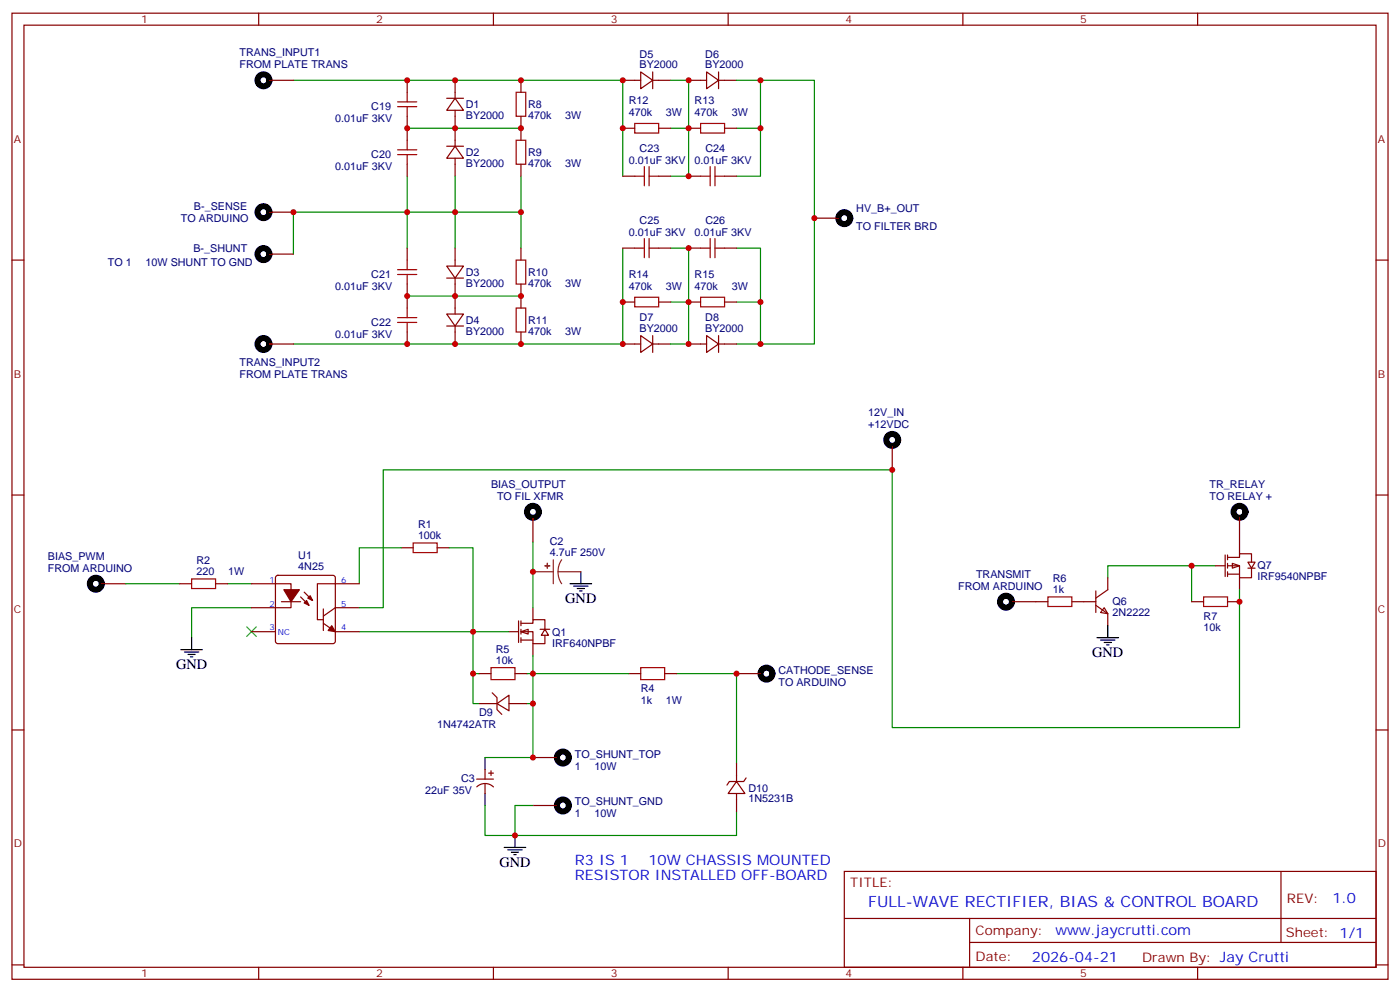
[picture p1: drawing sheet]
<svg xmlns="http://www.w3.org/2000/svg" width="412mm" height="292mm" viewBox="0 0 412 292" stroke-linecap="round" stroke-linejoin="round" font-family="sans-serif">
<g fill="none" stroke="#870000" stroke-width=".35">
<path d="M3.5 3.9h405.4v284.3h-405.4zM7.1 7.4h398.2v277.3h-398.2zM76.2 3.9v3.5M145.3 3.9v3.5M214.5 3.9v3.5M283.6 3.9v3.5M352.8 3.9v3.5M79.4 23.6h7M131.6 28.9h4.9M134.1 28.9l2.4 3.6h-4.9zM134.1 23.6v5.3M134.1 32.5v10.5"/>
<path d="M183.4 23.6h5.3M188.7 21.2l3.6 2.4-3.6 2.5zM192.3 23.6h5.3M192.3 21.2v4.9M202.8 23.6h5.3M208.1 21.2l3.6 2.4-3.6 2.5zM211.7 23.6h5.3M211.7 21.2v4.9M131.6 43h4.9M134.1 43l2.4 3.6h-4.9zM134.1 46.6v5.3M3.5 76.6h3.6"/>
<path d="M79.4 62.4h7M131.6 78.3h4.9l-2.4 3.5zM134.1 73v5.3M239.9 64.2h7M405.3 76.6h3.6M131.6 92.4h4.9l-2.4 3.6zM131.6 96h4.9M131.6 81.8h4.9M134.1 81.8v10.6M134.1 96v5.2M188.7 98.8l3.6 2.4-3.6 2.5zM192.3 98.8v4.9"/>
<path d="M208.1 98.8l3.6 2.4-3.6 2.5zM211.7 98.8v4.9M79.4 101.2h7M183.4 101.2h5.3M192.3 101.2h5.3M202.8 101.2h5.3M211.7 101.2h5.3M3.5 145.7h3.6M405.3 145.7h3.6M3.5 214.8h3.6M405.3 214.8h3.6M248.7 256.5h156.6v28.2h-156.6z"/>
<path d="M377.3 256.5v20.9M248.7 270.3h156.5M285.6 277.4h119.6M285.6 270.3v14.1M3.5 284h3.6M76.2 284.7v3.5M145.3 284.7v3.5M214.5 284.7v3.5M283.6 284.7v3.5M352.8 284.7v3.5M405.3 284h3.6"/>
</g>
<g fill="none" stroke="#008700" stroke-width=".35">
<path d="M86.4 23.6h97v28.3M119.9 37.7h33.6M197.6 23.6h5.2v14.1M197.6 37.7h5.2M202.8 37.7v14.2h-5.2M217 23.6h7M217 37.7h7M119.9 51.9v21.1M134.1 51.9v21.1M153.5 51.9v21.1M217 51.9h7v-28.3h15.9v77.6h-22.9M153.5 62.4h-67.1v12.4"/>
<path d="M183.4 73v28.2h-97M197.6 73h5.2v15.9M217 73h7v28.2M119.9 87.1h33.6M197.6 88.9h5.2M202.8 88.9v12.3h-5.2M217 88.9h7"/>
</g>
<g fill="none" stroke="#000" stroke-width="1.8">
<circle cx="77.6" cy="23.6" r="1.76"/>
<circle cx="77.6" cy="62.4" r="1.76"/>
<circle cx="248.7" cy="64.2" r="1.76"/>
<circle cx="77.6" cy="101.2" r="1.76"/>
</g>
<path d="M167.9 171.8h6.4M169 172.5h4.2M170 173.2h2.2M170.7 173.9h.7M171.1 168.3v3.5" fill="none" stroke="#000" stroke-width=".35"/>
<path d="M157 168.3h6M163 164.7v7.1M164.4 168.3l.2 1.8 .9 1.7M164.4 168.3h6.7M165.5 164.7l-.9 1.7-.2 1.9" fill="none" stroke="#8c2424" stroke-width=".35"/>
<g fill="#8c2424" stroke="#8c2424" stroke-width=".35">
<path d="M161.2 165.8l.1 1.4z"/>
<path d="M160.5 166.5h1.4z"/>
</g>
<path d="M153.5 185.9l2.1-.7v1.4z" fill="#fff" stroke="#870000" stroke-width=".35"/>
<g fill="none" stroke="#870000" stroke-width=".35">
<path d="M262.8 131.2v7.1M157 152.4v7.1M30 171.8h7M52.9 171.8h3.5M63.5 171.8h3.5M74.1 171.8h11.6v7.1h-11.6M81.4 169.5l.4-.2h16.3l.5 .2 .2 .5v18.7l-.3 .5-.4 .2h-16.3l-.5-.2-.2-.5v-18.7zM82.9 177.1h5.6M88.5 175.7l2.5 2.5M89.6 174.3l2.5 2.4M95.2 179.2v6.4M105.8 171.8h-12.3v10.6h1.7"/>
<path d="M105.8 178.9h-7l-3.6 2.4M118.2 161.2h3.5M128.8 161.2h3.5M157 178.9v3.5M74.1 185.9h7M95.2 183.4l3.6 2.5h7M141.1 198.3h3.5M149.9 185.9h2.9M151.7 198.3h3.5M152.8 182.7v6.4M153.5 183.4h3.5v-1h3.5v2.8M153.5 185.9h3.5v3.5h3.5v-2.4"/>
<path d="M153.5 188.4h3.5M153.5 182.7v1.4M153.5 185.2v1.4M153.5 187.7v1.4M157 189.4v3.6M159.1 185.2h2.8M160.5 185.2l1.1 1.8h-2.1zM185.2 198.3h3.5M195.8 198.3h3.5M217 198.3h7M141.1 207.1h5.3M145 203.9l1.4 1.4v3.5l1.4 1.5"/>
<path d="M146.4 207.1l3.5-2.5v4.6zM149.9 207.1h5.3M140.4 229.3h4.9M140.4 231.6a3.5 3.5 0 0 1 5 0M142.9 226.5v2.8M142.9 230.7v2.8M143.9 227.5h1.4M144.6 226.8v1.4M157 237.1h7M157 223h7M217 230l2.4 3.5h-4.9zM217 224.7v5.3"/>
<path d="M217 233.5v5.3M219.8 229l-.7 1h-4.3l-.7 1.1"/>
</g>
<g fill="none" stroke="#000" stroke-width="1.8">
<circle cx="262.8" cy="129.5" r="1.76"/>
<circle cx="157" cy="150.6" r="1.76"/>
<circle cx="28.2" cy="171.8" r="1.76"/>
<circle cx="225.8" cy="198.3" r="1.76"/>
<circle cx="165.8" cy="223" r="1.76"/>
<circle cx="165.8" cy="237.1" r="1.76"/>
</g>
<path d="M53.3 191.2h6.3M54.3 191.9h4.3M55.4 192.6h2.1M56.1 193.3h.7M56.4 187.7v3.5M142.9 223v3.5M142.9 233.5v3.6M148.5 249.4h6.4M149.6 250.1h4.2M150.6 250.8h2.2M151.3 251.5h.7M151.7 245.9v3.5" fill="none" stroke="#000" stroke-width=".35"/>
<g fill="none" stroke="#008700" stroke-width=".35">
<path d="M157 159.5v19.4M37 171.8h15.9M67 171.8h7.1M74.1 178.9h-17.7v8.8M118.2 161.2h-12.4v10.6M132.3 161.2h7v45.9h1.8M351 166.5v10.6M358.1 166.5h-31.8v3.5M105.8 185.9h44.1M139.3 198.3h1.8M157 193v5.3h-1.8M185.2 198.3h-28.2v24.7h-14.1"/>
<path d="M199.3 198.3h17.7v26.4M155.2 207.1h1.8M142.9 237.1v8.8h74.1v-7.1M157 237.1h-5.3v8.8"/>
</g>
<path d="M121.7 159.8h7.1v2.8h-7.1zM56.4 170.4h7.1v2.8h-7.1zM144.6 196.5h7.1v3.5h-7.1zM188.7 196.5h7.1v3.5h-7.1z" fill="none" stroke="#a10000" stroke-width=".35"/>
<path d="M72.7 184.5l2.8 2.8M75.5 184.5l-2.8 2.8" fill="none" stroke="#3c3" stroke-width=".35"/>
<g fill="#870000" stroke="#870000" stroke-width=".35">
<path d="M97.7 184.1l1.1 1.8-2.1-.3z"/>
<path d="M89.6 177.4l.7-.7 .7 1.5z"/>
<path d="M90.7 176l.7-.7 .7 1.4z"/>
<path d="M83.6 173.6h4.6l-2.5 3.5z"/>
</g>
<path d="M363 165.8l2.1 .7-2.1 .7z" fill="#fff" stroke="#870000" stroke-width=".35"/>
<g fill="none" stroke="#870000" stroke-width=".35">
<path d="M119.9 23.6v3.6M119.9 34.2v7.1M153.5 23.6v3.6M153.5 34.2v7.1M183.4 37.7h3.6M194 37.7h3.6M202.8 37.7h3.6M213.4 37.7h3.6M119.9 48.3v3.6M153.5 48.3v3.6M183.4 51.9h3.6M194 51.9h3.6"/>
<path d="M202.8 51.9h3.6M213.4 51.9h3.6M79.4 74.8h7M119.9 73v3.6M153.5 73v3.6M183.4 73h3.6M194 73h3.6M202.8 73h3.6M213.4 73h3.6M119.9 83.6v7.1M119.9 97.7v3.5M153.5 83.6v7.1"/>
<path d="M153.5 97.7v3.5M183.4 88.9h3.6M194 88.9h3.6M202.8 88.9h3.6M213.4 88.9h3.6M365.1 152.4v10.6M298.1 177.1h10.6M315.7 177.1h7.1M322.8 178.2l3.5 2.4v3.5M322.8 173.9v6.4M325.3 178.9l1 1.7-2.1-.3zM326.3 170v3.6l-3.5 2.4"/>
<path d="M351 177.1h3.5M358.1 166.5h2.8M360.9 163.3v6.4M361.6 164h3.5v-1h3.6v2.5M361.6 166.5h3.5v3.5M361.6 169h3.5M361.6 163.3v1.4M361.6 165.8v1.4M361.6 168.3v1.4M361.6 177.1h3.5M365.1 170v3.6M367.6 165.5h2.1l-1 1.7z"/>
<path d="M367.6 167.2h2.1M368.7 167.2v2.8h-3.6"/>
</g>
<g fill="none" stroke="#000" stroke-width="1.8">
<circle cx="77.6" cy="74.8" r="1.76"/>
<circle cx="365.1" cy="150.6" r="1.76"/>
<circle cx="296.3" cy="177.1" r="1.76"/>
</g>
<g fill="none" stroke="#a10000" stroke-width=".35">
<path d="M117.1 31.4h5.7M117.1 30h5.7M119.9 27.2v2.8M119.9 31.4v2.8M152 27.2h2.9v7h-2.9zM187 36.3h7v2.9h-7zM206.4 36.3h7v2.9h-7zM117.1 45.5h5.7M117.1 44.1h5.7M119.9 41.3v2.8M119.9 45.5v2.8M152 41.3h2.9v7h-2.9z"/>
<path d="M187 51.9h2.8M189.8 49v5.7M191.2 51.9h2.8M191.2 49v5.7M206.4 51.9h2.8M209.2 49v5.7M210.6 51.9h2.8M210.6 49v5.7M117.1 79.4h5.7M119.9 76.6v2.8M152 76.6h2.9v7h-2.9zM187 73h2.8"/>
<path d="M189.8 70.2v5.6M191.2 70.2v5.6M191.2 73h2.8M206.4 73h2.8M209.2 70.2v5.6M210.6 70.2v5.6M210.6 73h2.8M117.1 80.8h5.7M117.1 94.9h5.7M117.1 93.5h5.7M119.9 80.8v2.8M119.9 90.7v2.8"/>
<path d="M119.9 94.9v2.8M152 90.7h2.9v7h-2.9zM187 87.5h7v2.8h-7zM206.4 87.5h7v2.8h-7zM308.7 175.7h7v2.8h-7zM354.5 175.7h7.1v2.8h-7.1z"/>
</g>
<path d="M365.1 173.6v40.5h-102.3v-75.8h-149.9v40.6h-7.1" fill="none" stroke="#008700" stroke-width=".35"/>
<path d="M323.1 187.7h6.4M324.2 188.4h4.2M325.3 189.1h2.1M326 189.8h.7M326.3 184.1v3.6" fill="none" stroke="#000" stroke-width=".35"/>
<g fill="#c00">
<circle cx="119.9" cy="62.4" r=".88"/>
<circle cx="153.5" cy="62.4" r=".88"/>
<circle cx="183.4" cy="23.6" r=".88"/>
<circle cx="224" cy="23.6" r=".88"/>
<circle cx="224" cy="37.7" r=".88"/>
<circle cx="183.4" cy="101.2" r=".88"/>
<circle cx="224" cy="101.2" r=".88"/>
<circle cx="224" cy="88.9" r=".88"/>
<circle cx="134.1" cy="23.6" r=".88"/>
<circle cx="134.1" cy="101.2" r=".88"/>
<circle cx="134.1" cy="62.4" r=".88"/>
<circle cx="134.1" cy="37.7" r=".88"/>
<circle cx="134.1" cy="87.1" r=".88"/>
<circle cx="202.8" cy="23.6" r=".88"/>
<circle cx="202.8" cy="88.9" r=".88"/>
<circle cx="202.8" cy="101.2" r=".88"/>
<circle cx="157" cy="168.3" r=".88"/>
<circle cx="217" cy="198.3" r=".88"/>
<circle cx="157" cy="223" r=".88"/>
<circle cx="151.7" cy="245.9" r=".88"/>
<circle cx="157" cy="207.1" r=".88"/>
<circle cx="139.3" cy="198.3" r=".88"/>
<circle cx="157" cy="198.3" r=".88"/>
<circle cx="139.3" cy="185.9" r=".88"/>
<circle cx="351" cy="166.5" r=".88"/>
<circle cx="365.1" cy="177.1" r=".88"/>
<circle cx="239.9" cy="64.2" r=".88"/>
<circle cx="262.8" cy="138.3" r=".88"/>
<circle cx="86.4" cy="62.4" r=".88"/>
<circle cx="202.8" cy="37.7" r=".88"/>
<circle cx="183.4" cy="88.9" r=".88"/>
<circle cx="183.4" cy="37.7" r=".88"/>
<circle cx="153.5" cy="23.6" r=".88"/>
<circle cx="153.5" cy="37.7" r=".88"/>
<circle cx="153.5" cy="87.1" r=".88"/>
<circle cx="153.5" cy="101.2" r=".88"/>
<circle cx="202.8" cy="51.9" r=".88"/>
<circle cx="202.8" cy="73" r=".88"/>
<circle cx="119.9" cy="23.6" r=".88"/>
<circle cx="119.9" cy="37.7" r=".88"/>
<circle cx="119.9" cy="101.2" r=".88"/>
<circle cx="119.9" cy="87.1" r=".88"/>
</g>
<text font-size="4.6" fill="#00f" x="255.8" y="267.1">FULL-WAVE RECTIFIER, BIAS &amp; CONTROL BOARD</text>
<g font-size="4.2">
<text x="166.5" y="177.4">GND</text>
<text x="51.9" y="196.8">GND</text>
<text x="321.7" y="193.3">GND</text>
<text x="147.1" y="255.1">GND</text>
</g>
<g font-size="4.2" fill="#00f">
<text x="169.3" y="254.7">R3 IS 1</text>
<text x="191" y="254.7">10W CHASSIS MOUNTED</text>
<text x="169.3" y="258.9">RESISTOR INSTALLED OFF-BOARD</text>
<text x="392.5" y="265.7">1.0</text>
<text x="310.9" y="275.3">www.jaycrutti.com</text>
<text x="304" y="283.1">2026-04-21</text>
</g>
<g font-size="3.9" fill="#800">
<text x="250.5" y="261.1">TITLE:</text>
<text x="379.1" y="265.7">REV:</text>
<text x="287.4" y="275.3">Company:</text>
<text x="378.7" y="275.9">Sheet: 1/1</text>
<text x="287.4" y="282.9">Date:</text>
<text x="336.4" y="283">Drawn By: Jay Crutti</text>
</g>
<g font-size="3.2" fill="#800">
<text x="41.6" y="6.9">1</text>
<text x="110.8" y="6.9">2</text>
<text x="179.9" y="6.9">3</text>
<text x="249.1" y="6.9">4</text>
<text x="318.2" y="6.9">5</text>
<text x="4.1" y="42">A</text>
<text x="405.9" y="42">A</text>
<text x="4.1" y="111.1">B</text>
<text x="405.9" y="111.1">B</text>
<text x="4.1" y="180.3">C</text>
<text x="405.9" y="180.3">C</text>
<text x="4.1" y="249.4">D</text>
<text x="405.9" y="249.4">D</text>
<text x="41.6" y="287.7">1</text>
<text x="110.8" y="287.7">2</text>
<text x="179.9" y="287.7">3</text>
<text x="249.1" y="287.7">4</text>
<text x="318.2" y="287.7">5</text>
</g>
<g font-size="3.2" fill="#000080">
<text x="70.6" y="16.6">TRANS_INPUT1</text>
<text x="188.4" y="16.9">D5</text>
<text x="207.7" y="16.9">D6</text>
<text x="70.6" y="20.1">FROM PLATE TRANS</text>
<text x="188.4" y="20.1">BY2000</text>
<text x="207.7" y="20.1">BY2000</text>
<text x="98.8" y="36">0.01uF 3KV</text>
<text x="109.4" y="32.5">C19</text>
<text x="137.2" y="34.9">BY2000</text>
<text x="137.2" y="31.8">D1</text>
<text x="155.6" y="35">470k</text>
<text x="155.6" y="31.8">R8</text>
<text x="166.5" y="35">3W</text>
<text x="185.2" y="34.2">470k</text>
<text x="185.2" y="30.7">R12</text>
<text x="196.1" y="34.2">3W</text>
<text x="204.6" y="34.2">470k</text>
<text x="204.6" y="30.7">R13</text>
<text x="215.6" y="34.2">3W</text>
<text x="109.4" y="46.6">C20</text>
<text x="137.2" y="45.9">D2</text>
<text x="155.6" y="45.9">R9</text>
<text x="188.4" y="44.8">C23</text>
<text x="207.8" y="44.8">C24</text>
<text x="98.8" y="50.1">0.01uF 3KV</text>
<text x="137.2" y="49">BY2000</text>
<text x="155.6" y="49.1">470k</text>
<text x="166.5" y="49.1">3W</text>
<text x="185.2" y="48.3">0.01uF 3KV</text>
<text x="204.6" y="48.3">0.01uF 3KV</text>
<text x="53.3" y="65.4">TO ARDUINO</text>
<text x="57.1" y="61.7">B-_SENSE</text>
<text x="188.4" y="66">C25</text>
<text x="207.8" y="66">C26</text>
<text x="252.2" y="62.4">HV_B+_OUT</text>
<text x="185.2" y="69.5">0.01uF 3KV</text>
<text x="204.6" y="69.5">0.01uF 3KV</text>
<text x="252.2" y="67.7">TO FILTER BRD</text>
<text x="57" y="74.1">B-_SHUNT</text>
<text x="31.7" y="78.3">TO 1</text>
<text x="42.9" y="78.3">10W SHUNT TO GND</text>
<text x="109.4" y="81.8">C21</text>
<text x="137.2" y="81.2">D3</text>
<text x="155.6" y="81.2">R10</text>
<text x="185.2" y="81.8">R14</text>
<text x="204.6" y="81.8">R15</text>
<text x="98.8" y="85.4">0.01uF 3KV</text>
<text x="137.2" y="84.4">BY2000</text>
<text x="155.6" y="84.4">470k</text>
<text x="166.5" y="84.4">3W</text>
<text x="185.2" y="85.4">470k</text>
<text x="196.1" y="85.4">3W</text>
<text x="204.6" y="85.4">470k</text>
<text x="215.6" y="85.4">3W</text>
<text x="109.4" y="96">C22</text>
<text x="137.2" y="95.3">D4</text>
<text x="155.6" y="95.3">R11</text>
<text x="188.4" y="94.5">D7</text>
<text x="207.7" y="94.5">D8</text>
<text x="98.8" y="99.5">0.01uF 3KV</text>
<text x="137.2" y="98.5">BY2000</text>
<text x="155.6" y="98.5">470k</text>
<text x="166.5" y="98.5">3W</text>
<text x="188.4" y="97.7">BY2000</text>
<text x="207.7" y="97.7">BY2000</text>
<text x="70.5" y="107.6">TRANS_INPUT2</text>
<text x="70.5" y="111.1">FROM PLATE TRANS</text>
<text x="255.8" y="125.9">+12VDC</text>
<text x="255.8" y="122.4">12V_IN</text>
<text x="144.6" y="143.6">BIAS_OUTPUT</text>
<text x="356.3" y="143.6">TR_RELAY</text>
<text x="146.4" y="147.1">TO FIL XFMR</text>
<text x="356.3" y="147.1">TO RELAY +</text>
<text x="123.1" y="155.5">R1</text>
<text x="123.1" y="158.7">100k</text>
<text x="161.9" y="160.5">C2</text>
<text x="14.1" y="164.7">BIAS_PWM</text>
<text x="57.9" y="166.1">R2</text>
<text x="87.9" y="167.9">4N25</text>
<text x="87.9" y="164.6">U1</text>
<text x="161.9" y="163.7">4.7uF 250V</text>
<text x="370.4" y="167.6">Q7</text>
<text x="14.1" y="168.3">FROM ARDUINO</text>
<text x="57.9" y="169.3">220</text>
<text x="67.2" y="169.3">1W</text>
<text x="282.2" y="173.6">FROM ARDUINO</text>
<text x="287.5" y="170">TRANSMIT</text>
<text x="310.1" y="171.4">R6</text>
<text x="370.4" y="170.7">IRF9540NPBF</text>
<text x="310.1" y="174.6">1k</text>
<text x="327.7" y="178.2">Q6</text>
<text x="327.7" y="181.3">2N2222</text>
<text x="354.5" y="185.6">10k</text>
<text x="354.5" y="182.4">R7</text>
<text x="162.6" y="190.3">IRF640NPBF</text>
<text x="162.6" y="187">Q1</text>
<text x="146.1" y="195.4">10k</text>
<text x="146.1" y="192.3">R5</text>
<text x="188.7" y="203.6">R4</text>
<text x="229.3" y="201.8">TO ARDUINO</text>
<text x="229.3" y="198.3">CATHODE_SENSE</text>
<text x="188.7" y="207.1">1k</text>
<text x="196.1" y="207.1">1W</text>
<text x="128.8" y="214.1">1N4742ATR</text>
<text x="141.1" y="210.6">D9</text>
<text x="169.3" y="226.5">1</text>
<text x="169.3" y="223">TO_SHUNT_TOP</text>
<text x="175.2" y="226.5">10W</text>
<text x="125.2" y="233.5">22uF 35V</text>
<text x="135.8" y="230">C3</text>
<text x="220.5" y="232.9">D10</text>
<text x="169.3" y="237.1">TO_SHUNT_GND</text>
<text x="220.5" y="236.1">1N5231B</text>
<text x="169.3" y="240.6">1</text>
<text x="175.2" y="240.6">10W</text>
</g>
<g font-size="2.5" fill="#00f">
<text x="79.4" y="171.4">1</text>
<text x="100.5" y="171.4">6</text>
<text x="79.4" y="178.5">2</text>
<text x="100.5" y="178.5">5</text>
<text x="79.4" y="185.6">3</text>
<text x="100.5" y="185.6">4</text>
<text x="81.8" y="187">NC</text>
</g>
</svg>
